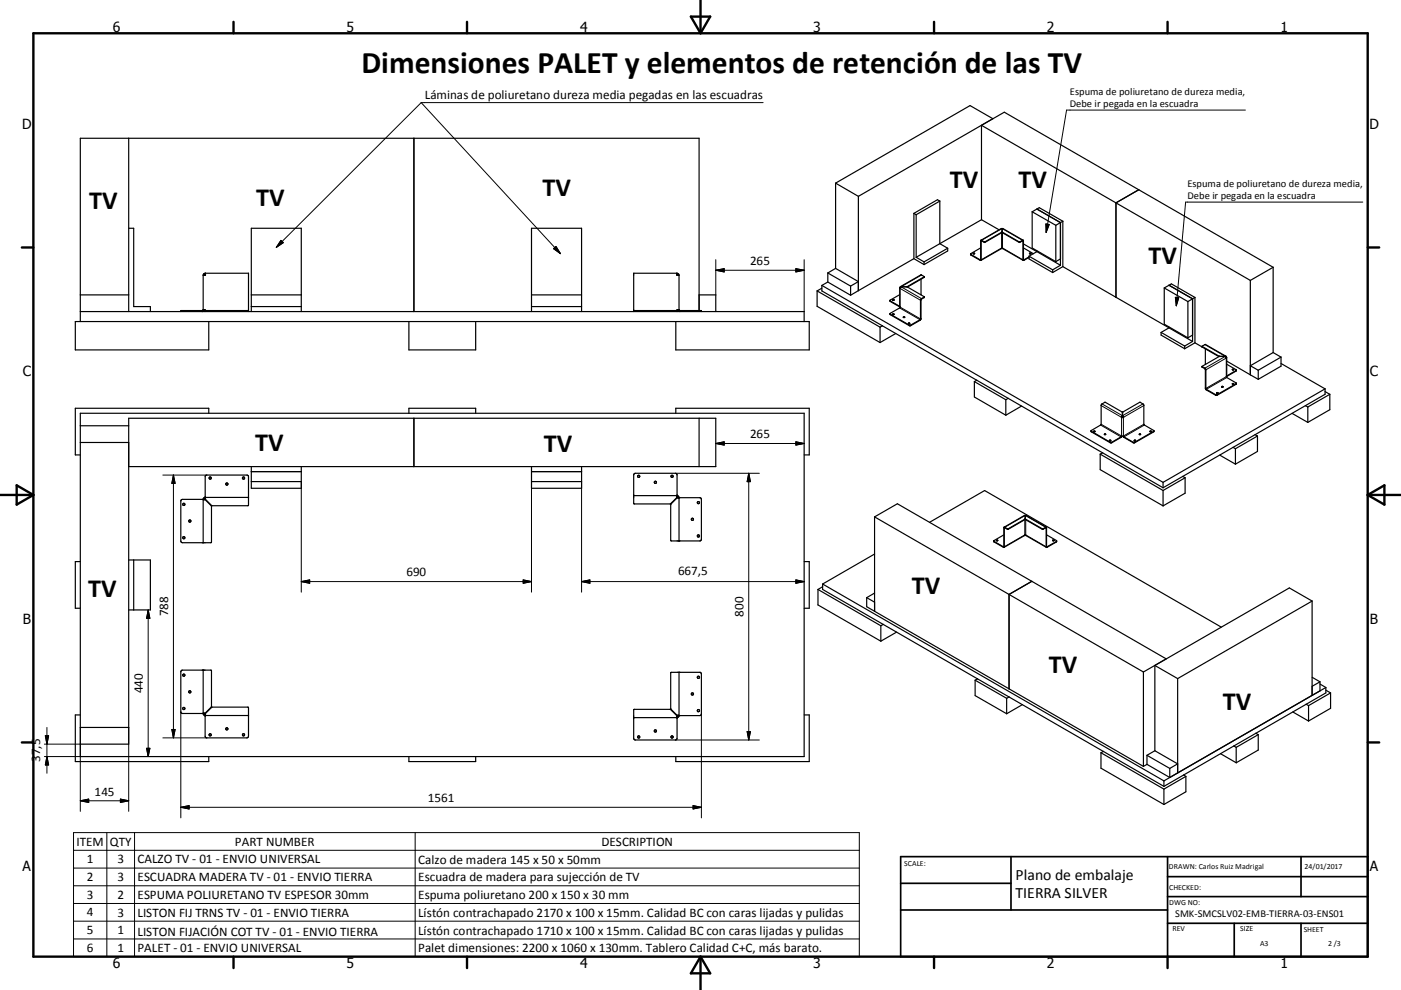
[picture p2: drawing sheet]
<svg xmlns="http://www.w3.org/2000/svg" width="420mm" height="297mm" viewBox="0 0 420 297" stroke-linecap="round" stroke-linejoin="round" font-family="sans-serif">
<g fill="none" stroke="#000" stroke-width=".36">
<path d="M294.3 37.6l6.8-3.9 40.3 23.2M294.3 37.6v28.3M294.3 37.6l80.6 46.5M38.6 41.5v52M124.1 41.5v52M250.5 54.9l40.3-23.2 6.9 3.9-40.4 23.3M250.5 54.9l6.8 4M250.5 54.9v25.6M257.3 58.9v28.3M341.4 56.9l-6.8 4v28.3M341.4 56.9l40.3 23.3M38.6 68.5h1.5v23.5h5v1.5"/>
<path d="M274 77.6l-16.7 9.6M274 64v13.6M274 64l.7 .4M274 77.6l3 1.8M274.7 64.4v12.8M274.7 77.2l2.3 1.4M277 78.6v.8M281.8 60.3l-.7-.4-7.1 4.1M281.8 60.3v12.8l2.3 1.4M281.8 60.3l-7.1 4.1M284.1 74.5v.8l-7.1 4.1M284.1 74.5l-7.1 4.1"/>
<path d="M291 76.2l2.9 1.8M291 76.2l.1 .3 3 1.6M291.8 76.1h.4M291.8 76.1l.1-.2 .3 .2M294 77.9l-.1 .1M294 74.4l-3 1.8M294.1 72.1l6.3-3.5-.1 1.2-5.1 2.9-1-.4-.1 5.8M294.3 65.9l5.2 3M294.3 65.9l-19.6 11.3M300.3 69.6l-5 3-1.2-.5-.1 5.8M300.4 69.6h-.1M300.4 69.6h.1"/>
<path d="M300.4 68.7h.1M300.4 68.8h.1M300.5 69.8v-1.2h.2l6.1 3.5M300.5 69.8h.1M300.5 69.6h.1M300.5 69.6l5.1 3 1.2-.5M300.5 69.8l5.1 2.9 1.1-.4 .1 5.8M300.6 74.6l-.3-.2-6.2 3.7M300.6 74.6h.1M300.6 74.6l6.2 3.5M306.8 78.1h.1M306.8 72.1l.1 5.8 1.6-.8"/>
<path d="M306.8 73.2l4.1 2.3M306.8 74.4l3 1.7M308.5 77.2l-1.7 .9M308.5 76.9l7.1 4.1M308.5 76.9v.8l7.1 4.1M308.6 76l.5 .1zM308.7 76.1h.3M309.5 63.5l7 4.1M309.5 63.5v10.9l7 4.1M309.5 63.5l2.1-1.2 7 4.1M309.8 76.1h.1M310.9 75.5l-2.4 1.4"/>
<path d="M310.9 75.5l7 4.1M310.9 62.7l7 4.1M310.9 75.2v.3M316.5 67.6v10.9M317.9 77.7l-1.4 .8M317.9 66.8v12.8M317.9 66.8l-1.4 .8M317.9 79.6l-2.3 1.4M318.6 80l38.9 22.4M318.6 80l-3 1.8M318.6 66.4v13.6M318.6 66.4l-.7 .4"/>
<path d="M24.1 93.5h217v3M24.1 88.5h14.5M60.9 92.9h.6v.6M60.9 92.9l-.3 .3h-6.4v.3M60.9 82.6v10.3M61.2 92.9l-.2 .5-.4 .1M61.5 82h13v11.5M61.5 82v.3M61.5 82.3h.1M61.5 82.3l-.3 .3M61.5 82l-.5 .2-.1 .4M61.5 93.2h13"/>
<path d="M61.6 82v.6h-.7M62.6 96.5v8.5h-40v-8.5h220v8.5h-40v-8.5M75.3 93.5v-25h15v25M75.3 88.5h15M75.3 92h15M122.6 96.5v8.5h20v-8.5M159.3 93.5v-25h15.1v25M159.3 88.5h15.1M159.3 92h15.1M190 93.2h13M202.9 82.3h.1M202.9 82v.6h.7"/>
<path d="M203 82h-13v11.5M203 82v.3M203 82.3l.3 .3M203 82l.5 .2 .1 .4M203.3 92.9l.2 .5 .4 .1M203.6 92.9l.3 .3h6.4v.3M203.6 92.9h-.6v.6M203.6 82.6v10.3M209.6 93.2v-51.7h-185.5v55M209.6 88.5h5v5M245 87.3l18.9 10.8M245 87.3v4.6l18.9 10.9"/>
<path d="M246.4 85.6v1.7l102.3 59M246.4 86.5l-1.4 .8M246.4 85.6l102.3 59.1M248.2 84.6l-1.8 1M248.2 84.6l6.8 4M248.2 81.9l6.8 3.9M248.2 81.9v2.7M250.5 80.5l6.8 4-2.3 1.3M250.5 80.5l-2.3 1.4M255 85.8v2.8M257.3 87.2l-2.3 1.4M263.9 98.1v4.7"/>
<path d="M264.5 97.7l-.6 .4M266.8 90.1l.1 .4 2.8 1.6M266.8 90.1l2.9 1.8M267.6 94.3l.1 .1M267.6 94.3h.1M267.6 94.3h.4M267.7 94.4h.3M267.7 90.1l.1-.2 .2 .2M267.7 90.1h.3M268 94.3h.1M268 94.3v.1M269.7 92.1v.3l-2.9 1.7"/>
<path d="M269.7 91.9h.1M269.7 88.4l-2.9 1.7M269.9 86.2h.1M269.9 86.2l-.2 5.8M269.9 86.3v.3l-.2-.2M270 86.3h-.1M270.2 86.1l-.3 .2M270.2 86v.1M270.2 86l-.3 .2M270.9 95.2h.3M270.9 95.3l.1-.3 .2 .3M270.9 95.3h.3"/>
<path d="M271.9 86.1h.1M272 86.1h.1M272 86.1l5.1 2.9M272.3 97h.4M272.3 97l.2-.1 .2 .1M272.4 97.1h.3M276.1 83.8v4.6M277.1 89h.1M277.1 83.1l-5.1 2.9h-1.8M277.1 89.3l-1 .7v5.7l-.3 .4-2.9 1.6-6-3.3-.1-.3M277.1 83.2l-5 2.9M277.1 83v.2"/>
<path d="M277.1 89v.2M277.1 89.1l-.9 .5-.2 .5v5.7l-3.1 1.8-6.1-3.5M277.1 89.2v.1M277.1 83l-1-.5-6.1 3.5M277.1 83v.1M277.1 83.2h.1M315.6 81v.8M348.1 99.7l7.1 4.1M348.1 99.7v.8l7.1 4.1M349.1 86.4l7 4.1M349.1 86.4v10.9l7 4.1M349.1 86.4l2.1-1.2 7.1 4"/>
<path d="M350.5 85.6l7 4M350.5 98.1v.3l-2.4 1.3M356.1 90.5v10.9M357.5 89.6v12.8M357.5 89.6l-1.4 .9M358.3 89.2v13.6M358.3 89.2l-.8 .4M374.9 84.1v28.4M381.7 80.2v25.6M381.7 80.2l-6.8 3.9M268.6 100.1l-4.7 2.7M292.1 114.5l9.5 5.4"/>
<path d="M292.1 114.5v4.6l9.5 5.5M292.8 114.1l-.7 .4M301.6 119.9v4.7M302.3 119.5l-.7 .4M355.2 103.8v.8M357.5 100.5l-1.4 .9M357.5 102.4l-2.3 1.4M358.3 102.8l2.1 1.3M358.3 102.8l-3.1 1.8M360.4 103.9v.2M360.4 109.9l1 1v5.8l3 1.9h.5l5.7-3.3 .1-.3M360.4 103.9l5.1 3h2"/>
<path d="M360.4 103.9h.1M360.4 109.9v.1M360.4 104.1h.1M360.4 110h.1M360.4 109.9h.1M360.4 104.1l5 2.9M360.4 110l.8 .4 .3 .6v5.6l2.9 1.8h.5l5.8-3.4M361.2 103.4l-.8 .5M361.3 103.4h-.1M361.3 103.4l6.2 3.5M361.4 104.7v4.6M364.8 117.9v.1"/>
<path d="M364.8 118h.3M364.8 117.8l.4 .1-.4 .1M364.8 117.8v.1M365.5 107l-5.1 2.9M366.3 116h.4M366.3 116.1h.1M366.3 116v.1M366.3 116.1h.3M366.7 116v.1M366.7 116.1h-.1M367.3 106.9l-1.8 .1M367.3 106.9l.2 .2"/>
<path d="M367.4 106.9h-.1M367.5 106.9l.1 .2M367.5 107.1v.1M367.5 107.2h.1M367.5 107.2l.1 .2 .1-.1M367.6 107.1h-.1M367.6 107.1l.1 .1M367.7 113l.1 .3 2.8 1.6M367.7 107.2v.1M367.8 108.3l7.1 4.2M367.8 109.3l2.9 1.7M367.8 112.8h.1"/>
<path d="M367.8 107.2l-.1 5.8M369.5 111h.3M369.5 115.2h.3M369.5 111l.1-.3 .2 .3M369.5 115.2l.1-.2 .2 .2M370.6 114.9l.1 .1M370.7 111l-.1 .3-2.9 1.7M370.7 111l-2.9 1.8M374.9 112.5l2.3 1.3M377.2 111.1v2.7M381.7 105.8l-6.8 3.9 2.3 1.4M381.7 105.8l2.4 1.3"/>
<path d="M384.1 109l13.2 7.7M384.1 107.1v2.8l-6.9 3.9M384.1 107.1l-6.9 4M397.3 116.7v1.6l-5.9 3.4M397.3 117.5l1.4 .8M397.3 116.7l-48.6 28M398.7 118.3l-6.6 3.8M398.7 118.3v4.6l-6.6 3.8M24.1 124h217v103h-217zM24.1 132.7h14.5M24.1 127.7h14.5M38.6 140h176v-14.5h-176v97.8h-14.5"/>
<path d="M62.6 124v-1.5h-40v14h1.5M75.3 140v6.5h15v-6.5M122.6 124v-1.5h20v1.5M124.1 125.5v14.5M159.3 140v6.5h15.1v-6.5M202.6 124v-1.5h40v14h-1.5M209.6 125.5v14.5M306.3 121.8l-4.7 2.8M327.1 129.3l6 3.4 3.3-1.8M327.1 129.3l.1 .3 5.8 3.3 3.2-1.7 .2-.3M327.9 129.5h.3M327.9 129.5l.1-.2 .2 .2"/>
<path d="M329.9 136.2l18.8 11M329.9 136.2v4.7l18.8 10.9M330.6 135.8l-.7 .4M331.1 130.4h.4M331.1 130.4h.3M331.1 130.4l.1-.2 .2 .2M332.6 132.2h.4M332.6 132.2l.1-.2 .3 .2M336.2 125.2h.1M336.3 125.2h.5M336.4 125.1h.1M336.4 125.1l.1-1.4-5.3-3-1.1 .9v5.8l-3 1.9"/>
<path d="M336.4 125.1l-.2 .1M336.4 130.9h.3M336.4 125.1h.3M336.5 124.7l-.3 .5M336.6 124.7l.3 .5M336.7 125.1l-.1-1.4 5.3-3 1 .9 .1 5.8 3 1.9M336.7 125.1h.1M336.7 125.1l.2 .1M336.9 125.2h-.1M340.1 132.2h.3M340.2 132.2h.2M340.2 132.2h.3"/>
<path d="M340.5 132.2h-.1M341.6 130.4h.3M341.6 130.2l.4 .1-.4 .1zM344.8 129.4v.1M344.8 129.5h.3M344.8 129.3v.1M344.8 129.3h.3M345.1 129.3l.1 .1M345.2 129.4l-.1 .1M345.9 129.4l-5.9 3.3-3.3-1.8M345.9 129.3v.1M346 129.3l-.1 .3-5.8 3.3-3.2-1.7-.2-.3"/>
<path d="M346 129.3h-.1M365.7 136.5l4.7 2.8M369.7 134.2l.7 .4M369.7 134.2l-15.1 8.7M370.4 134.6v4.7M376.3 130.4l.7 .4M377 130.8l-6.6 3.8M377 130.8v4.6l-6.6 3.9M387.4 124l4.7 2.7M391.4 121.7l-21.7 12.5M391.4 121.7l.7 .4M392.1 122.1v4.6"/>
<path d="M60.9 149.8h-6.2l-.4 .2-.1 12.3 .2 .4h9v-10.9l-1.9-1.9h-.6M60.9 149.8v13M61.5 149.2v-6.3l.4-.3 12.1-.1 .4 .2v9h-10.9M61.5 149.2h13M61.5 149.2l-.5 .3-.1 .3M61.6 149.2v.6l1.9 1.9M61.6 149.5l-.3 .1-.1 .3M63.5 151.7h.1M75.3 144.5h15M75.3 141.5h15M159.3 144.5h15.1M159.3 141.5h15.1"/>
<path d="M190 148.7h13M202.9 148.7v.6l-1.9 1.9h-10.9l-.1-8.9 .5-.3 12.3 .1 .2 .4v6.2M202.9 149l.3 .1 .1 .3M203 148.7l.3 .1 .3 .5M203.6 149.3h6.2l.5 .3v12.2l-.2 .4h-9v-10.8l1.9-2h.6M203.6 149.3v13M262.2 155.1l80.6 46.5M262.2 155.1v28.3M262.2 155.1l6.8-4 40.4 23.3M278.7 156.7l16.5-9.5 71 40.9M301 158.2v5.8M301 158.2l6.3-3.5v1.2l-5.1 2.9"/>
<path d="M302.1 158.8l-1-.5-.1 5.9M302.1 158.8h.1M307.3 155.7l-5.1 3-1.2-.5M307.3 154.7h.1M307.3 154.9h.1M307.4 155.7l5.1 3 1.2-.6M313.7 158.1l.1 5.9 3-1.7M313.7 158.2l-6.3-3.5v1.2l5.1 2.9 1.1-.5 .2 5.9M348.7 144.7v1.6M348.7 147.2v4.6M354.6 142.9l.7 .4M354.6 142.9l-5.9 3.4"/>
<path d="M355.3 143.3l-6.6 3.9M355.3 143.3v4.7l-6.6 3.8M24.1 168.5h-1.5v14h1.5M38.6 168h6.5v15h-6.5M40.1 168v15M241.1 168.5h1.5v14h-1.5M245.2 176.8l18.9 10.9M245.2 176.8v4.7l18.9 10.9M246.6 175.2v1.6l46.5 26.9M246.6 176l-1.4 .8M246.6 175.2l102.4 59.1M259.8 179.3v2.7l2.4 1.4"/>
<path d="M259.8 179.3l2.4 1.4M262.2 166.2l-15.6 9M262.2 177.9l-2.4 1.4M297.9 162.3l3 1.7M297.9 162.3l.1 .3 3 1.6M298.7 162.1l.1 .1M298.8 162.2h.3M298.8 162h.3v.2M298.8 162l-.1 .1M299 162.2h.1M299 162.2h-.2M301 160.5l-3.1 1.8"/>
<path d="M301 164h-.1M301 164.2h.1M307.2 160.6l-6.2 3.6M307.2 160.6h.3M307.2 160.6h.1M307.5 160.6h.1M307.5 160.6l6.2 3.6M309.4 174.4l-6.9 3.9v28.4M309.4 174.4l40.2 23.3M313.8 160.5l3 1.8M315.6 162.1v.1M315.6 162l.4 .1-.4 .1"/>
<path d="M315.6 162.2h.4M315.6 162v.1M316.7 162.6l-2.9 1.6M316.8 162.5l-.1 .1M316.8 162.3v.2M262.2 183.4l80.6 46.5M264.1 187.7v4.7M264.8 187.3l-.7 .4M268.8 189.6l-4.7 2.8M393.4 180.3l-6.8-3.9-43.8 25.2M393.4 180.3l-40.3 23.3M393.4 180.3v28.3l2.3-1.3v-2.7"/>
<path d="M24.1 214.5h-1.5v14h40v-1.5M24.1 218.2h14.5M60.9 214h.6l1.9-2v-10.8l-8.9-.1-.3 .5v12.1l.5 .4h6.2M60.9 201v13.1M60.9 214.1l.1 .3 .5 .3M61.2 214l.1 .3 .3 .1M61.5 214.7v6.2l.4 .4 12.1 .1 .5-.4-.1-8.8-10.8-.1-2 2v.6M61.5 214.7h13M190 215.3h13M202.9 215.3v-.6l-1.9-1.9h-10.9l-.1 8.8 .5 .4h12.1l.4-.5v-6.2M203.3 214.6l-.1 .3-.3 .1M203.6 214.6h-.6l-1.9-2v-10.8l8.9-.1 .3 .5v12.2l-.5 .3h-6.2"/>
<path d="M203.6 201.7v13M203.6 214.7l-.1 .3-.5 .3M241.1 214.5h1.5v14h-40v-1.5M292.4 204.1l9.4 5.4M292.4 204.1v4.6l9.4 5.4M293.1 203.7l9.4 5.4M293.1 203.7l-.7 .4M301.8 209.5v4.6M302.5 209.1l46.5 26.8M302.5 209.1l-.7 .4M306.5 211.4l-4.7 2.7M342.8 201.6v28.3"/>
<path d="M353.1 203.6l-6.9-4v25.6M353.1 203.6v28.3l-2.4 1.4M376.5 220l.7 .4M387.6 213.6l4.7 2.7M391.6 211.3l.7 .4M391.6 211.3l-21.7 12.5M392.3 211.7v4.6M393.4 203.2l2.3 1.4M395.7 205.2l1.8 1.1M395.7 204.6l-2.3 1.3M397.5 207.1l1.4 .8M397.5 206.3v1.6l-5.9 3.4"/>
<path d="M397.5 206.3l-48.5 28M398.9 207.9l-6.6 3.8M398.9 207.9v4.6l-6.6 3.8M122.6 227v1.5h20v-1.5M330.1 225.8l18.9 10.9M330.1 225.8v4.7l18.9 10.9M330.8 225.4l-.7 .4M343.9 229.3l-1.1 .6M343.9 226.6l6.8 3.9M343.9 226.6v2.7M343.9 229.3l6.8 4M346.2 225.2l6.9 4-2.4 1.3"/>
<path d="M346.2 225.2l-2.3 1.4M349 234.3v1.6M349 236.7v4.7M350.7 230.5v2.8M354.8 232.5l.7 .4M354.8 232.5l-5.8 3.4M355.5 232.9l-6.5 3.8M355.5 232.9v4.6l-6.5 3.9M365.9 226.1l4.7 2.7M369.9 223.8l.7 .4M369.9 223.8l-15.1 8.7M370.6 224.2v4.6"/>
<path d="M377.2 220.4v4.6l-6.6 3.8M377.2 220.4l-6.6 3.8"/>
<circle cx="55.1" cy="151.3" r=".33"/>
<circle cx="56.9" cy="156.3" r=".32"/>
<circle cx="63" cy="143.4" r=".33"/>
<circle cx="68" cy="145.2" r=".34"/>
<circle cx="73" cy="143.4" r=".33"/>
<circle cx="191.5" cy="142.9" r=".33"/>
<circle cx="196.5" cy="144.7" r=".33"/>
<circle cx="201.5" cy="142.9" r=".32"/>
<circle cx="207.6" cy="155.8" r=".33"/>
<circle cx="209.4" cy="150.8" r=".32"/>
<circle cx="55.1" cy="161.3" r=".33"/>
<circle cx="209.4" cy="160.8" r=".33"/>
<circle cx="55.1" cy="212.6" r=".33"/>
<circle cx="55.1" cy="202.6" r=".32"/>
<circle cx="56.9" cy="207.6" r=".32"/>
<circle cx="68" cy="218.7" r=".32"/>
<circle cx="196.5" cy="219.3" r=".34"/>
<circle cx="207.6" cy="208.2" r=".33"/>
<circle cx="209.4" cy="213.2" r=".33"/>
<circle cx="209.4" cy="203.2" r=".33"/>
<circle cx="63" cy="220.5" r=".32"/>
<circle cx="73" cy="220.5" r=".34"/>
<circle cx="191.5" cy="221.1" r=".32"/>
<circle cx="201.5" cy="221.1" r=".33"/>
</g>
<g fill="none" stroke="#000" stroke-width=".3">
<path d="M126.3 30.8l-43.5 43.4M126.3 30.8h102.5M126.3 30.8l41.7 45.3M373.4 33h-53.6l-6.2 36.7M84.2 72.1l.7 .7-2.1 1.4zM166 74.6l.7-.7 1.3 2.2zM214.6 77.9v10.6M241.1 77.9v15.6M291.1 76.3v.2M295.1 72.6v.1M295.3 72.6v.1M300.3 69.8v4.6l-6.1 3.6-.2-.1-.1 .2"/>
<path d="M300.3 69.6v.2M300.4 68.6l-6.4 3.7M300.5 68.6l6.3 3.7M300.5 69.6v.2M300.6 69.8v4.6l6.4 3.7M305.6 72.6v.1M305.7 72.6v.1M313.6 67.2l1 .2-1 2.3zM408.6 60.6h-53.1l-2.8 31.1M214.6 81.1l2.5-.5v1zM214.6 81.1h26.5M238.6 80.6l2.5 .5-2.5 .5z"/>
<path d="M266.9 90.3v.2M266.9 94.3v.1M269.7 91.9v.2M269.7 92.4l6.1 3.7M269.7 91.9h.1M269.8 86.5v5.6l6.2 3.6 .1-.1M269.9 86.6l6.2 3.4M271.9 86v.1M272 86v.1M272.6 97.5v.2M273 97.5v.2M276.1 88.3l-.1 .1"/>
<path d="M276.3 82.5l-6.1 3.5 6.1 3.7M277.1 83.1v.1M277.1 89.1v.2M352.4 89.2l1 .1-.7 2.4zM360.4 103.9v.2M360.4 110v.2M361.2 103.4l6.1 3.5M361.4 109.2l.1 .1M364.4 118.4v.2M364.9 118.4v.2M365.5 106.9v.1M365.6 106.9h.1"/>
<path d="M367.3 106.9l-6.1 3.5v.2M367.6 107.4l-6.2 3.5M367.7 107.4v5.6l-6.3 3.5M367.8 112.8v.1M367.8 113.3l-6.1 3.5v.2M370.6 111.2v.1M370.6 115.1v.2M214.6 133.1h26.5M214.6 133.1l2.5-.6v1zM238.6 132.5l2.5 .6-2.5 .4zM327.2 129.4v.2M330 127.5l6.1 3.7"/>
<path d="M330.1 121.7l6.2 3.5v5.6l-6.2-3.5M330.4 121.2l6.1 3.5M332.8 132.7v.1M333.3 132.7v.1M339.7 132.7v.1M340.2 132.7v.1M342.7 121.2l-6.1 3.5M342.9 121.7l-6 3.5-.1 5.6 6.1-3.5M343.1 127.5l-6.1 3.7M345.9 129.4v.2M48.8 142.5h13.2M52 142.5v78.9"/>
<path d="M52 142.5l.5 2.5h-1zM90.3 144.5v33.2M159.3 144.5v33.2M174.4 144.5v33.2M202.5 142h25.2M224.5 142v80M224.5 142l.5 2.5h-1zM302 158.7v.1M302.2 158.7v.1M307.2 155.9v4.6l-6.4 3.7M307.3 155.7v.2M307.3 154.7l-6.3 3.6"/>
<path d="M307.4 154.7l6.4 3.6M307.4 155.7v.2M307.5 155.9v4.6l6.4 3.7M312.5 158.7v.1M312.7 158.7v.1M90.3 174.5h69M90.3 174.5l2.5-.5v1zM156.9 174l2.4 .5-2.4 .5zM174.4 174.5h66.7M174.4 174.5l2.5-.5v1zM238.6 174l2.5 .5-2.5 .5zM298 162.4v.2"/>
<path d="M316.7 162.4v.2M44.4 183v44M44.4 183l.5 2.5h-1zM14.1 218.2v13.8M24.1 218.2v25.2M38.6 218.2v25.2M51.5 218.9h1l-.5 2.5zM54.2 213.6v31.8M210.3 214.2v31.2M224 219.5h1l-.5 2.5zM13.3 223.3h10.8M13.3 227h10.8"/>
<path d="M13.6 220.7h1l-.5 2.6zM14.1 227l.5 2.5h-1zM36.1 239.7l2.5 .5-2.5 .5zM43.9 224.5h1l-.5 2.5zM48.8 221.4h13.2M202.5 222h25.2M22 249.8h235.6v37.2h-235.6zM22 255.1h235.6M24.1 240.2h14.5M24.1 240.2l2.5-.5v1zM32 249.8v37.2M40.3 249.8v37.2"/>
<path d="M54.2 242.2h156.1M54.2 242.2l2.5-.5v1zM124.5 249.8v37.2M207.8 241.7l2.5 .5-2.5 .5zM22 260.4h235.6M22 265.7h235.6M22 271.1h235.6M22 276.4h235.6M22 281.7h235.6"/>
</g>
<g fill="none" stroke="#000" stroke-width=".71">
<path d="M10 10h400v277h-400zM70 6.6v3.4M140 6.6v3.4M207.1 5h5.8l-2.9 5zM210 0v10M280 6.6v3.4M350 6.6v3.4M6.6 74.2h3.4M410 74.2h3.5M0 148.5h10M5 145.6l5 2.9-5 2.9zM410 148.5h10.1"/>
<path d="M410 148.5l5.1-2.9v5.8zM6.6 222.7h3.4M410 222.7h3.5M70 287v3.4M140 287v3.4M210 287v10M210 287l2.9 5h-5.8zM280 287v3.4M350 287v3.4"/>
</g>
<path d="M270 257h140v30h-140zM303.1 257v16M350 257v30M390.1 257v12M270 265h33.1M270 273h80M350 277h60M350 269h60M350 263h60M370 277v10M390.1 277v10" fill="none" stroke="#000" stroke-width=".51"/>
<g fill="#000" stroke="#000" stroke-width=".3">
<path d="M84.2 72.1l.7 .7-2.1 1.4zM166 74.6l.7-.7 1.3 2.2zM313.6 67.2l1 .2-1 2.3zM214.6 81.1l2.5-.5v1zM238.6 80.6l2.5 .5-2.5 .5zM352.4 89.2l1 .1-.7 2.4zM214.6 133.1l2.5-.6v1zM238.6 132.5l2.5 .6-2.5 .4zM52 142.5l.5 2.5h-1zM224.5 142l.5 2.5h-1zM90.3 174.5l2.5-.5v1zM156.9 174l2.4 .5-2.4 .5z"/>
<path d="M174.4 174.5l2.5-.5v1zM238.6 174l2.5 .5-2.5 .5zM44.4 183l.5 2.5h-1zM51.5 218.9h1l-.5 2.5zM224 219.5h1l-.5 2.5zM13.6 220.7h1l-.5 2.6zM14.1 227l.5 2.5h-1zM24.1 240.2l2.5-.5v1zM43.9 224.5h1l-.5 2.5zM36.1 239.7l2.5 .5-2.5 .5zM54.2 242.2l2.5-.5v1zM207.8 241.7l2.5 .5-2.5 .5z"/>
</g>
<text font-size="9.4" x="108.4" y="21.8">Dimensiones PALET y elementos de retención de las TV</text>
<g font-size="7.9">
<text x="162.6" y="58.9">TV</text>
<text x="284.7" y="56.4">TV</text>
<text x="305.3" y="56.4">TV</text>
<text x="26.8" y="62.8">TV</text>
<text x="76.8" y="61.8">TV</text>
<text x="344.3" y="79.2">TV</text>
<text x="76.5" y="135.2">TV</text>
<text x="163.1" y="135.6">TV</text>
<text x="26.4" y="179.2">TV</text>
<text x="273.4" y="178.1">TV</text>
<text x="314.5" y="202">TV</text>
<text x="366.6" y="212.9">TV</text>
</g>
<g font-size="4.7">
<text x="304.5" y="263.9">Plano de embalaje</text>
<text x="304.5" y="269.3">TIERRA SILVER</text>
</g>
<g font-size="4.2">
<text x="33.9" y="9.6">6</text>
<text x="103.9" y="9.6">5</text>
<text x="173.9" y="9.6">4</text>
<text x="243.8" y="9.6">3</text>
<text x="313.9" y="9.6">2</text>
<text x="383.9" y="9.6">1</text>
<text x="6.7" y="38.7">D</text>
<text x="410.5" y="38.7">D</text>
<text x="6.9" y="112.9">C</text>
<text x="410.7" y="112.9">C</text>
<text x="6.9" y="187.1">B</text>
<text x="410.7" y="187.1">B</text>
<text x="6.8" y="261.4">A</text>
<text x="410.7" y="261.4">A</text>
<text x="33.9" y="290.4">6</text>
<text x="103.9" y="290.4">5</text>
<text x="173.9" y="290.4">4</text>
<text x="243.8" y="290.4">3</text>
<text x="313.9" y="290.4">2</text>
<text x="383.9" y="290.4">1</text>
</g>
<g font-size="3.9">
<text x="127.3" y="29.7">Láminas de poliuretano dureza media pegadas en las escuadras</text>
<text x="224.9" y="79.5">265</text>
<text x="224.9" y="131.5">265</text>
<text x="121.8" y="172.9">690</text>
<text x="203.3" y="172.4">667,5</text>
<text x="50.5" y="184.9" transform="rotate(-90 50.5 184.9)">788</text>
<text x="222.9" y="185" transform="rotate(-90 222.9 185)">800</text>
<text x="42.8" y="208" transform="rotate(-90 42.8 208)">440</text>
<text x="12" y="228.6" transform="rotate(-90 12 228.6)">37,5</text>
<text x="28.4" y="238.7">145</text>
<text x="128.3" y="240.6">1561</text>
<text x="22.9" y="253.7">ITEM</text>
<text x="32.9" y="253.7">QTY</text>
<text x="70.4" y="253.7">PART NUMBER</text>
<text x="180.3" y="253.7">DESCRIPTION</text>
<text x="26.1" y="259">1</text>
<text x="35.2" y="259">3</text>
<text x="41.2" y="259">CALZO TV - 01 - ENVIO UNIVERSAL</text>
<text x="125.4" y="259.1">Calzo de madera 145 x 50 x 50mm</text>
<text x="26.1" y="264.3">2</text>
<text x="26.1" y="269.7">3</text>
<text x="35.2" y="264.3">3</text>
<text x="35.2" y="269.7">2</text>
<text x="41.2" y="264.3">ESCUADRA MADERA TV - 01 - ENVIO TIERRA</text>
<text x="41.2" y="269.7">ESPUMA POLIURETANO TV ESPESOR 30mm</text>
<text x="125.4" y="264.4">Escuadra de madera para sujección de TV</text>
<text x="125.4" y="269.7">Espuma poliuretano 200 x 150 x 30 mm</text>
<text x="26.1" y="274.9">4</text>
<text x="35.2" y="275">3</text>
<text x="41.2" y="275">LISTON FIJ TRNS TV - 01 - ENVIO TIERRA</text>
<text x="125.4" y="275.1">Lístón contrachapado 2170 x 100 x 15mm. Calidad BC con caras lijadas y pulidas</text>
<text x="26.1" y="280.2">5</text>
<text x="35.2" y="280.2">1</text>
<text x="41.2" y="280.7">LISTON FIJACIÓN COT TV - 01 - ENVIO TIERRA</text>
<text x="125.4" y="280.4">Lístón contrachapado 1710 x 100 x 15mm. Calidad BC con caras lijadas y pulidas</text>
<text x="26.1" y="285.6">6</text>
<text x="35.2" y="285.6">1</text>
<text x="41.2" y="285.6">PALET - 01 - ENVIO UNIVERSAL</text>
<text x="125.4" y="285.7">Palet dimensiones: 2200 x 1060 x 130mm. Tablero Calidad C+C, más barato.</text>
</g>
<g font-size="3.1">
<text x="320.7" y="28.4">Espuma de poliuretano de dureza media,</text>
<text x="320.7" y="32.1">Debe ir pegada en la escuadra</text>
<text x="356" y="56">Espuma de poliuretano de dureza media,</text>
<text x="356" y="59.7">Debe ir pegada en la escuadra</text>
<text x="352.3" y="275.3">SMK-SMCSLV02-EMB-TIERRA-03-ENS01</text>
</g>
<g font-size="2.4">
<text x="271.1" y="259.7">SCALE:</text>
<text x="350.4" y="260.8">DRAWN: Carlos Ruiz Madrigal</text>
<text x="391.1" y="260.6">24/01/2017</text>
<text x="350.5" y="267">CHECKED:</text>
<text x="350.5" y="271.4">DWG NO:</text>
<text x="351.5" y="279.3">REV</text>
<text x="371.9" y="279.4">SIZE</text>
<text x="390.9" y="279.6">SHEET</text>
<text x="377.8" y="283.9">A3</text>
<text x="398.2" y="283.8">2 /3</text>
</g>
</svg>
